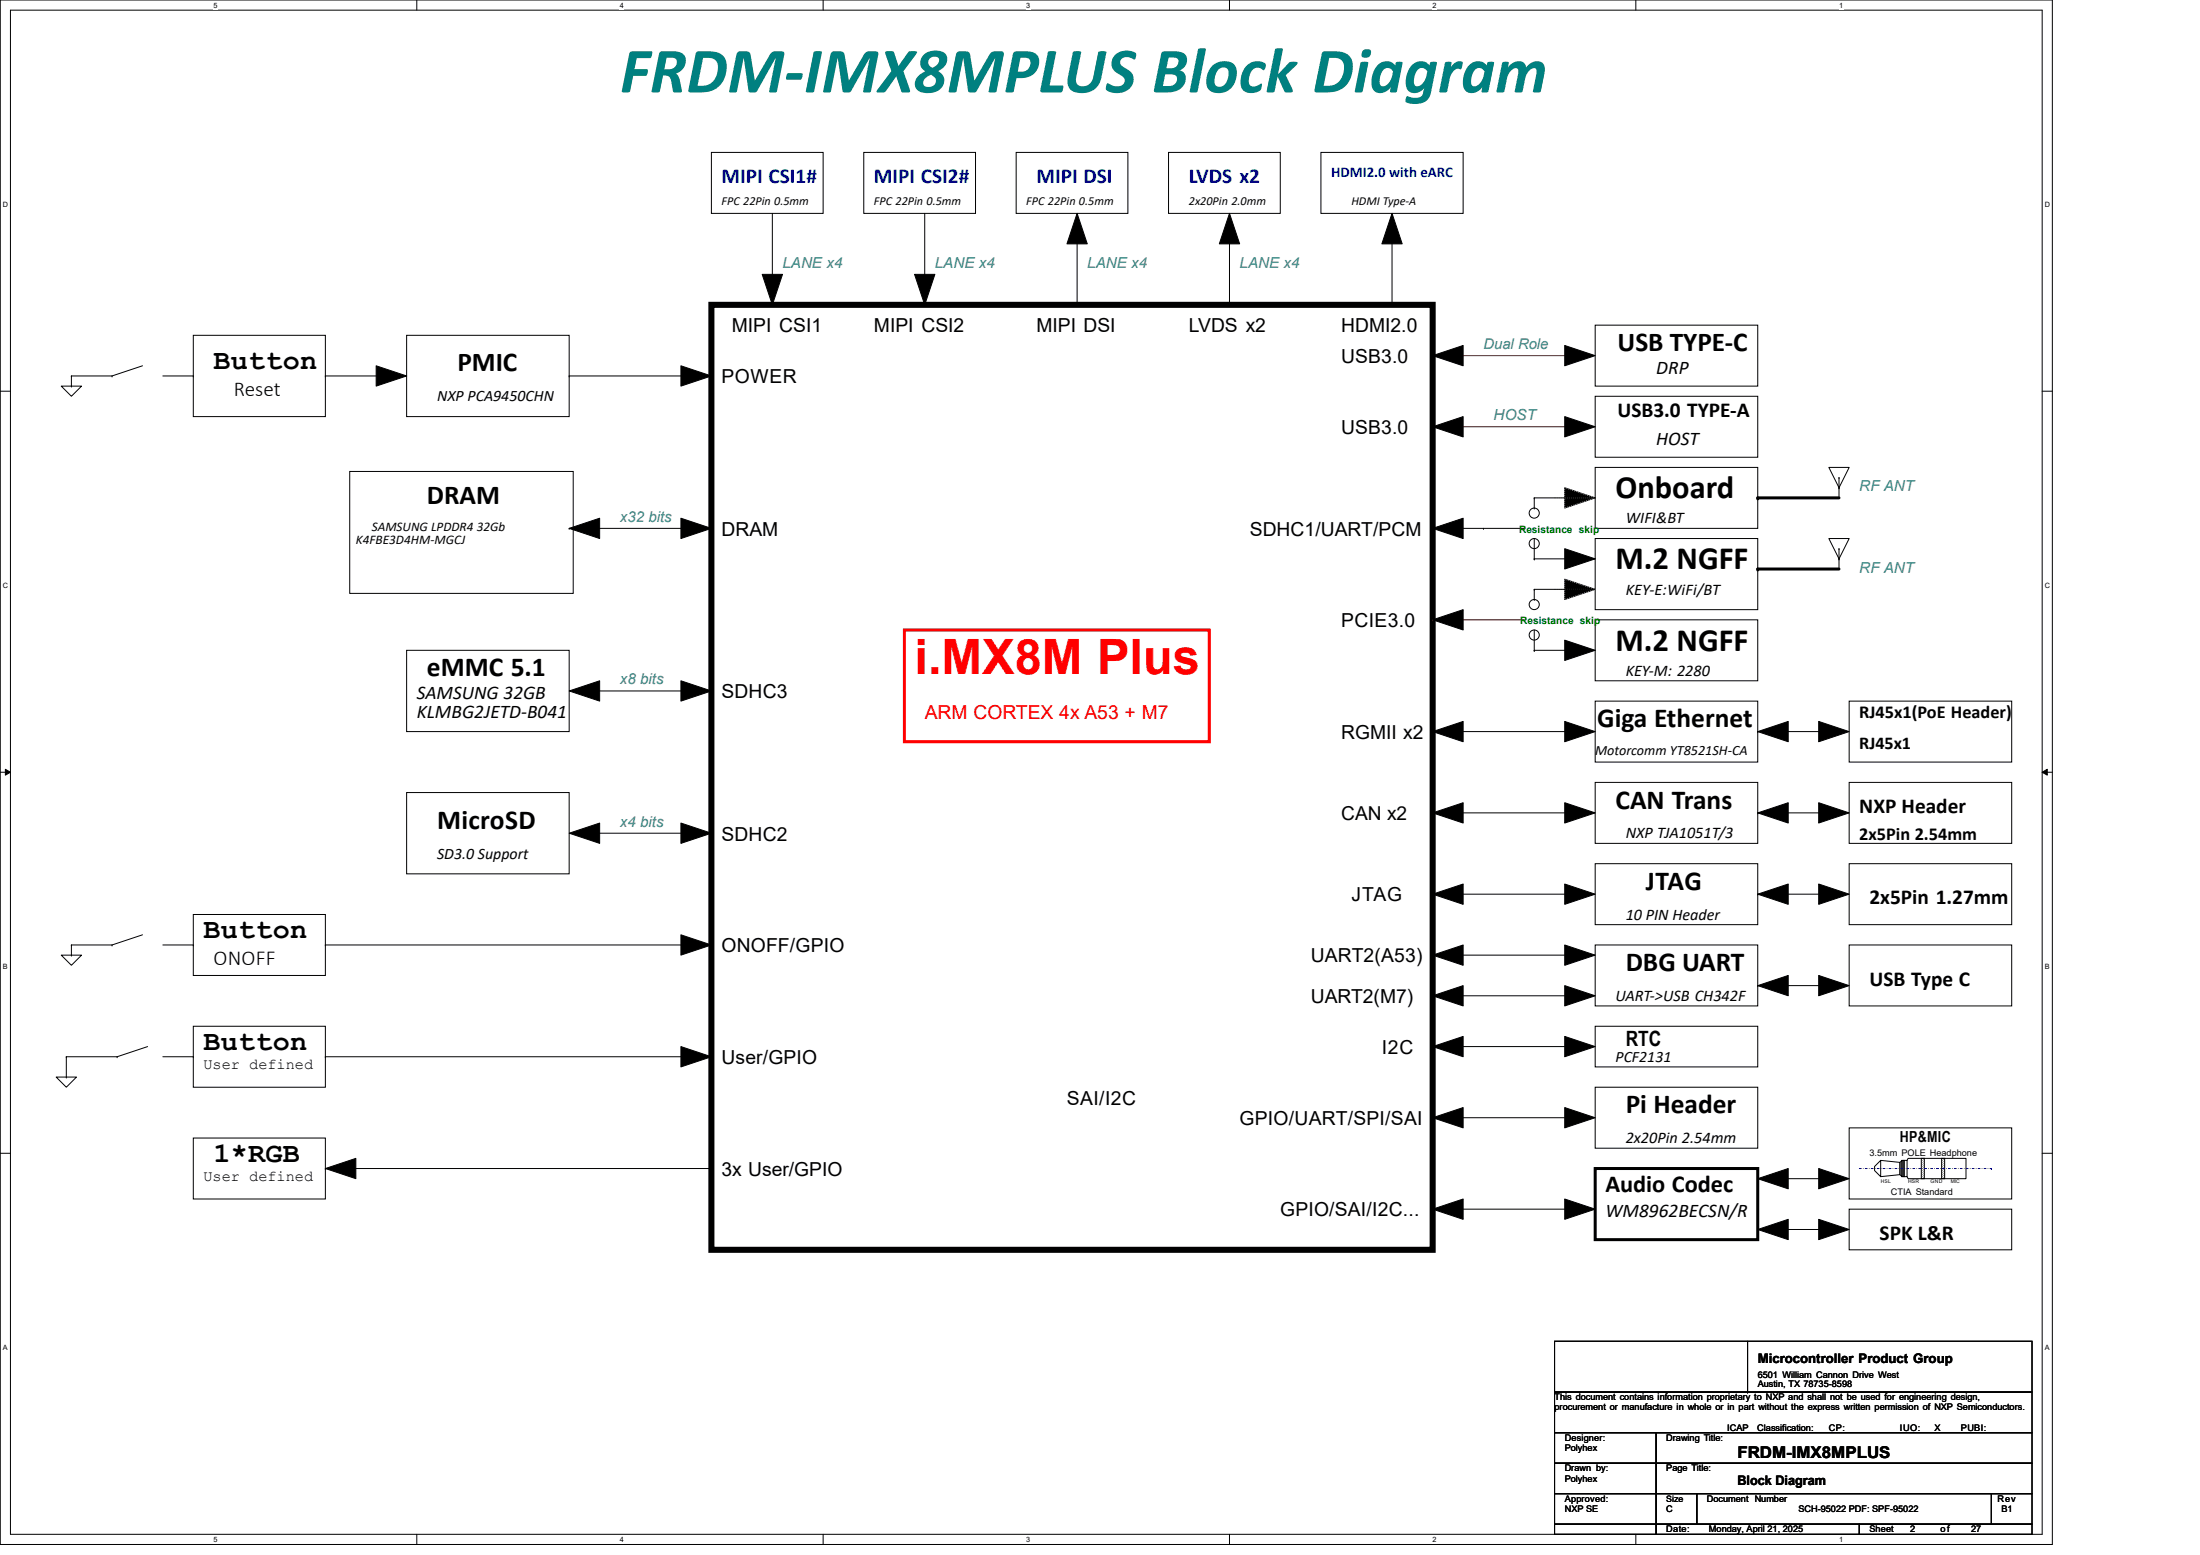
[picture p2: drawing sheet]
<svg xmlns="http://www.w3.org/2000/svg" width="297mm" height="210mm" viewBox="0 0 297 210" stroke-linecap="round" stroke-linejoin="round" font-family="sans-serif">
<path d="M0 0h277.1v208.5h-277.1zM1.4 1.4h274.3v205.7h-274.3z" fill="none" stroke="#000" stroke-width=".14"/>
<g fill="#fff">
<path d="M28.8 .1h.6v1.1h-.6z"/>
<path d="M28.8 207.3h.6v1h-.6z"/>
</g>
<path d="M56.3 0v1.4M56.3 207.1v1.4" fill="none" stroke="#000" stroke-width=".14"/>
<g fill="#fff">
<path d="M83.7 .1h.6v1.1h-.6z"/>
<path d="M83.7 207.3h.6v1h-.6z"/>
</g>
<path d="M111.1 0v1.4M111.1 207.1v1.4" fill="none" stroke="#000" stroke-width=".14"/>
<g fill="#fff">
<path d="M138.6 .1h.5v1.1h-.5z"/>
<path d="M138.6 207.3h.5v1h-.5z"/>
</g>
<path d="M166 0v1.4M166 207.1v1.4" fill="none" stroke="#000" stroke-width=".14"/>
<g fill="#fff">
<path d="M193.4 .1h.6v1.1h-.6z"/>
<path d="M193.4 207.3h.6v1h-.6z"/>
</g>
<path d="M220.9 0v1.4M220.9 207.1v1.4" fill="none" stroke="#000" stroke-width=".14"/>
<g fill="#fff">
<path d="M248.3 .1h.5v1.1h-.5z"/>
<path d="M248.3 207.3h.5v1.1h-.5z"/>
<path d="M.4 27.1h.7v1.1h-.7z"/>
<path d="M276.1 27.1h.7v1.1h-.7z"/>
<path d="M.4 78.5h.7v1.1h-.7z"/>
<path d="M276.1 78.5h.7v1.1h-.7z"/>
</g>
<path d="M0 52.8h1.4M275.7 52.8h1.4" fill="none" stroke="#000" stroke-width=".14"/>
<g fill="#fff">
<path d="M.4 130h.6v1.1h-.6z"/>
<path d="M276.1 130h.6v1.1h-.6z"/>
</g>
<path d="M0 104.2h1.4M.7 103.8l.7 .4-.7 .4zM275.7 104.2h1.4M275.7 104.2l.7-.4v.8z" fill="none" stroke="#000" stroke-width=".14"/>
<path d="M.7 103.8l.7 .4-.7 .4zM275.7 104.2l.7-.4v.8z" fill="#000"/>
<g fill="#fff">
<path d="M.4 181.4h.6v1.1h-.6z"/>
<path d="M276.1 181.4h.6v1.1h-.6z"/>
</g>
<g fill="none" stroke="#000" stroke-width=".14">
<path d="M96.1 20.6h15v8.2h-15zM102.9 37h2.8l-1.4 4.1zM104.3 28.8v12.3M116.6 20.6h15.1v8.2h-15.1zM123.5 37h2.7l-1.3 4.1zM124.9 28.8v12.3M137.2 20.6h15.1v8.2h-15.1zM145.4 28.8l1.4 4.1h-2.7zM145.4 28.8v12.3M157.8 20.6h15.1v8.2h-15.1zM166 28.8l1.4 4.1h-2.8zM166 28.8v12.3"/>
<path d="M178.3 20.6h19.2v8.2h-19.2zM187.9 28.8l1.4 4.1h-2.7zM187.9 28.8v12.3M8.3 52.1h2.7l-1.4 1.4zM9.6 50.7h.1M9.6 52.1h.1M9.6 50.7h5.5M9.6 50.7v1.4M15.1 50.7h.1M19.2 49.4l-4.1 1.3M22 50.7h4.1M26.1 45.3h17.8v10.9h-17.8z"/>
<path d="M26.1 50.7h.1M43.9 50.7h.1M43.9 50.7h11M50.8 49.4l4.1 1.3-4.1 1.4zM54.9 45.3h21.9v10.9h-21.9zM76.8 50.7h.1M76.8 50.7h19.3M91.9 49.4l4.2 1.3-4.2 1.4zM104.3 41.1h.1M124.9 41.1h.1M145.4 41.1h.1M166 41.1h.1"/>
<path d="M187.9 41.1h.1M193.4 48l4.1-1.4v2.8zM193.4 57.6l4.1-1.4v2.8zM211.3 46.6l4.1 1.4-4.1 1.4zM211.3 56.2l4.1 1.4-4.1 1.4zM215.4 53.5h21.9v8.2h-21.9zM215.4 43.9h21.9v8.2h-21.9zM47.2 63.6h30.2v16.5h-30.2zM76.8 71.3l4.2-1.3v2.7zM76.8 71.3h.1M76.8 71.3h17.9M91.9 70l4.2 1.3-4.2 1.4z"/>
<path d="M193.4 71.3l4.1-1.3v2.7zM194.4 71.3h11.4M200.3 71.3h.1M205.8 71.3h.1M207.2 68.6h.1M207.2 67.2h.1M207.2 75.4h.1M207.2 79.6h.1M207.2 67.2v1.4M207.2 72.7v2.7M207.2 79.6v1.3M207.2 67.2h8.2"/>
<path d="M207.2 75.4h8.2M207.2 79.6h8.2M211.3 74.1l4.1 1.3-4.1 1.4zM211.3 65.8l4.1 1.4-4.1 1.4zM211.3 78.2l4.1 1.4-4.1 1.3zM215.4 72.7h21.9v9.6h-21.9zM215.4 63.1h21.9v8.2h-21.9zM246.9 72.7h2.8l-1.4 2.7zM246.9 63.1h2.8l-1.4 2.7zM248.3 75.4h.1M248.3 65.8h.1M248.3 74.1h.1"/>
<path d="M248.3 64.5h.1M248.3 64.5v2.7M248.3 74.1v2.7M54.9 87.8h21.9v11h-21.9zM76.8 93.3l4.2-1.4v2.7zM78.2 93.3h.1M78.2 93.3h17.9M91.9 91.9l4.2 1.4-4.2 1.3zM193.4 98.8l4.1-1.4v2.7zM193.4 83.7l4.1-1.4v2.7zM196.2 98.8h16.4M196.2 98.8h.1"/>
<path d="M207.2 80.9h.1M207.2 87.8h.1M207.2 85v2.8M207.2 87.8h8.2M211.3 97.4l4.1 1.4-4.1 1.3zM211.3 86.4l4.1 1.4-4.1 1.4zM215.4 94.6h21.9v8.3h-21.9zM215.4 83.7h21.9v8.2h-21.9zM237.3 98.8h9.6M237.3 98.8h.1M237.3 98.8l4.1-1.4v2.7zM245.6 97.4l4.1 1.4-4.1 1.3z"/>
<path d="M249.7 94.6h21.9v8.3h-21.9zM54.9 107h21.9v11h-21.9zM76.8 112.5l4.2-1.4v2.7zM78.2 112.5h.1M78.2 112.5h17.9M91.9 111.1l4.2 1.4-4.2 1.3zM193.4 109.7l4.1-1.3v2.7zM196.2 109.7h16.4M196.2 109.7h.1M211.3 108.4l4.1 1.3-4.1 1.4zM211.3 119.3l4.1 1.4-4.1 1.4zM215.4 105.6h21.9v8.2h-21.9z"/>
<path d="M215.4 116.6h21.9v8.2h-21.9zM237.3 109.7h9.6M237.3 109.7h.1M237.3 109.7l4.1-1.3v2.7zM245.6 108.4l4.1 1.3-4.1 1.4zM245.6 119.3l4.1 1.4-4.1 1.4zM249.7 105.6h21.9v8.2h-21.9zM249.7 116.6h21.9v8.2h-21.9zM8.3 128.9h2.7l-1.4 1.4zM9.6 127.6h.1M9.6 127.6h5.5M9.6 128.9h.1"/>
<path d="M9.6 127.6v1.3M15.1 127.6h.1M19.2 126.2l-4.1 1.4M22 127.6h4.1M26.1 138.5h17.8v8.3h-17.8zM26.1 127.6h.1M26.1 123.4h17.8v8.3h-17.8zM43.9 127.6h.1M43.9 127.6h50.8M91.9 126.2l4.2 1.4-4.2 1.3zM193.4 120.7h.1M193.4 128.9h.1"/>
<path d="M193.4 134.4h.1M193.4 120.7h17.9M193.4 128.9h17.9M193.4 134.4h17.9M193.4 120.7l4.1-1.4v2.8zM193.4 128.9l4.1-1.3v2.7zM193.4 134.4l4.1-1.4v2.8zM211.3 127.6l4.1 1.3-4.1 1.4zM211.3 133l4.1 1.4-4.1 1.4zM211.3 139.9l4.1 1.4-4.1 1.3zM215.4 127.6h21.9v8.2h-21.9zM215.4 138.5h21.9v5.5h-21.9z"/>
<path d="M237.3 120.7h9.6M237.3 133h9.6M237.3 133h.1M237.3 120.7h.1M237.3 133l4.1-1.3v2.7zM237.3 120.7l4.1-1.4v2.8zM245.6 131.7l4.1 1.3-4.1 1.4zM249.7 127.6h21.9v8.2h-21.9zM0 155.7h1.4M7.6 145.4h2.7l-1.3 1.4zM9 145.4h.1M9 142.6v2.8"/>
<path d="M9 142.6h.1M9 142.6h6.8M15.8 142.6h.1M19.9 141.3l-4.1 1.3M22 142.6h4.1M26.1 153.6h17.8v8.2h-17.8zM26.1 142.6h.1M43.9 142.6h.1M43.9 142.6h50.8M43.9 157.7h.1M43.9 157.7h52.2M43.9 157.7l4.1-1.3v2.7z"/>
<path d="M91.9 141.3l4.2 1.3-4.2 1.4zM193.4 141.3h.1M193.4 150.9h.1M193.4 141.3h17.9M193.4 150.9h17.9M193.4 141.3l4.1-1.4v2.7zM193.4 150.9l4.1-1.4v2.7zM211.3 149.5l4.1 1.4-4.1 1.3zM215.4 146.8h21.9v8.2h-21.9zM237.3 159.1h9.6M237.3 159.1h.1M237.3 159.1l4.1-1.4v2.8z"/>
<path d="M245.6 157.7l4.1 1.4-4.1 1.4zM249.7 152.2h21.9v9.6h-21.9zM253.9 156.6v2.2l-.8-.8v-.5zM253.9 156.6l2.6 .3v1.7l-2.6 .2M256.8 156.6v2.2l-.3-.2v-1.7zM256.8 156.6h.3v2.2h-.3zM257.1 156.6h.4v2.2h-.4zM257.5 156.6l.1-.2h7.8v2.7h-7.8l-.1-.3M259.4 156.4h.4v2.7h-.4zM262.2 156.4h.4v2.7h-.4zM275.7 155.7h1.4M193.4 163.2h.1"/>
<path d="M193.4 163.2h17.9M193.4 163.2l4.1-1.4v2.8zM211.3 161.8l4.1 1.4-4.1 1.4zM237.3 166h9.6M237.3 166h.1M237.3 166l4.1-1.4v2.7zM245.6 164.6l4.1 1.4-4.1 1.3zM249.7 163.2h21.9v5.5h-21.9zM209.9 187.9h64.5v5.5h-64.5zM209.9 181.1h64.5v6.8h-64.5zM209.9 193.4h13.7v4.1h-13.7zM209.9 197.5h13.7v4.1h-13.7z"/>
<path d="M223.6 193.4h50.8v4.1h-50.8zM223.6 197.5h50.8v4.1h-50.8zM236 187.9h.1M236 181.1v6.8M209.9 201.6h13.7v4.1h-13.7zM209.9 205.7h13.7v1.4h-13.7zM223.6 201.6h5.5v4.1h-5.5zM223.6 205.7h27.4v1.4h-27.4zM229.1 201.6h39.8v4.1h-39.8zM251 205.7h23.4v1.4h-23.4zM268.9 201.6h5.5v4.1h-5.5z"/>
<circle cx="207.1" cy="69.3" r=".68"/>
<circle cx="207.1" cy="73.4" r=".68"/>
<circle cx="207.1" cy="85.7" r=".68"/>
<circle cx="207.1" cy="81.6" r=".68"/>
</g>
<path d="M96.1 41.1h97.3v127.6h-97.3z" fill="none" stroke="#ff8000" stroke-width=".14"/>
<g fill="#000">
<path d="M145.4 28.8l1.4 4.1h-2.7z" fill-rule="evenodd"/>
<path d="M166 28.8l1.4 4.1h-2.8z" fill-rule="evenodd"/>
<path d="M187.9 28.8l1.4 4.1h-2.7z" fill-rule="evenodd"/>
<path d="M50.8 49.4l4.1 1.3-4.1 1.4z" fill-rule="evenodd"/>
<path d="M91.9 49.4l4.2 1.3-4.2 1.4z" fill-rule="evenodd"/>
<path d="M102.9 37h2.8l-1.4 4.1z" fill-rule="evenodd"/>
<path d="M123.5 37h2.7l-1.3 4.1z" fill-rule="evenodd"/>
<path d="M193.4 48l4.1-1.4v2.8z" fill-rule="evenodd"/>
<path d="M193.4 57.6l4.1-1.4v2.8z" fill-rule="evenodd"/>
<path d="M211.3 46.6l4.1 1.4-4.1 1.4z" fill-rule="evenodd"/>
<path d="M211.3 56.2l4.1 1.4-4.1 1.4z" fill-rule="evenodd"/>
<path d="M76.8 71.3l4.2-1.3v2.7z" fill-rule="evenodd"/>
<path d="M91.9 70l4.2 1.3-4.2 1.4z" fill-rule="evenodd"/>
<path d="M193.4 71.3l4.1-1.3v2.7z" fill-rule="evenodd"/>
<path d="M211.3 74.1l4.1 1.3-4.1 1.4z" fill-rule="evenodd"/>
<path d="M211.3 65.8l4.1 1.4-4.1 1.4z" fill-rule="evenodd"/>
<path d="M211.3 78.2l4.1 1.4-4.1 1.3z" fill-rule="evenodd"/>
<path d="M76.8 93.3l4.2-1.4v2.7z" fill-rule="evenodd"/>
<path d="M91.9 91.9l4.2 1.4-4.2 1.3z" fill-rule="evenodd"/>
<path d="M193.4 98.8l4.1-1.4v2.7z" fill-rule="evenodd"/>
<path d="M193.4 83.7l4.1-1.4v2.7z" fill-rule="evenodd"/>
<path d="M211.3 97.4l4.1 1.4-4.1 1.3z" fill-rule="evenodd"/>
<path d="M211.3 86.4l4.1 1.4-4.1 1.4z" fill-rule="evenodd"/>
<path d="M237.3 98.8l4.1-1.4v2.7z" fill-rule="evenodd"/>
<path d="M245.6 97.4l4.1 1.4-4.1 1.3z" fill-rule="evenodd"/>
<path d="M76.8 112.5l4.2-1.4v2.7z" fill-rule="evenodd"/>
<path d="M91.9 111.1l4.2 1.4-4.2 1.3z" fill-rule="evenodd"/>
<path d="M193.4 109.7l4.1-1.3v2.7z" fill-rule="evenodd"/>
<path d="M211.3 108.4l4.1 1.3-4.1 1.4z" fill-rule="evenodd"/>
<path d="M237.3 109.7l4.1-1.3v2.7z" fill-rule="evenodd"/>
<path d="M245.6 108.4l4.1 1.3-4.1 1.4z" fill-rule="evenodd"/>
<path d="M91.9 126.2l4.2 1.4-4.2 1.3z" fill-rule="evenodd"/>
<path d="M193.4 120.7l4.1-1.4v2.8z" fill-rule="evenodd"/>
<path d="M193.4 128.9l4.1-1.3v2.7z" fill-rule="evenodd"/>
<path d="M193.4 134.4l4.1-1.4v2.8z" fill-rule="evenodd"/>
<path d="M211.3 119.3l4.1 1.4-4.1 1.4z" fill-rule="evenodd"/>
<path d="M211.3 127.6l4.1 1.3-4.1 1.4z" fill-rule="evenodd"/>
<path d="M211.3 133l4.1 1.4-4.1 1.4z" fill-rule="evenodd"/>
<path d="M237.3 133l4.1-1.3v2.7z" fill-rule="evenodd"/>
<path d="M237.3 120.7l4.1-1.4v2.8z" fill-rule="evenodd"/>
<path d="M245.6 131.7l4.1 1.3-4.1 1.4z" fill-rule="evenodd"/>
<path d="M245.6 119.3l4.1 1.4-4.1 1.4z" fill-rule="evenodd"/>
<path d="M43.9 157.7l4.1-1.3v2.7z" fill-rule="evenodd"/>
<path d="M91.9 141.3l4.2 1.3-4.2 1.4z" fill-rule="evenodd"/>
<path d="M193.4 141.3l4.1-1.4v2.7z" fill-rule="evenodd"/>
<path d="M193.4 150.9l4.1-1.4v2.7z" fill-rule="evenodd"/>
<path d="M211.3 139.9l4.1 1.4-4.1 1.3z" fill-rule="evenodd"/>
<path d="M211.3 149.5l4.1 1.4-4.1 1.3z" fill-rule="evenodd"/>
<path d="M237.3 159.1l4.1-1.4v2.8z" fill-rule="evenodd"/>
<path d="M245.6 157.7l4.1 1.4-4.1 1.4z" fill-rule="evenodd"/>
<path d="M193.4 163.2l4.1-1.4v2.8z" fill-rule="evenodd"/>
<path d="M211.3 161.8l4.1 1.4-4.1 1.4z" fill-rule="evenodd"/>
<path d="M237.3 166l4.1-1.4v2.7z" fill-rule="evenodd"/>
<path d="M245.6 164.6l4.1 1.4-4.1 1.3z" fill-rule="evenodd"/>
</g>
<path d="M193.4 48h.1M193.4 57.6h.1M193.4 48h17.9M193.4 57.6h17.9M193.4 83.7h.1M193.4 83.7h12.4" fill="none" stroke="#800000" stroke-width=".14"/>
<path d="M122.1 85h41.2v15.1h-41.2z" fill="none" stroke="#f00" stroke-width=".41"/>
<path d="M237.3 76.8h11M237.3 67.2h11M215.4 157.7h21.9v9.6h-21.9zM259.6 156.4v2.7M262.4 156.4v2.7" fill="none" stroke="#000" stroke-width=".41"/>
<g fill="#000">
<circle cx="237.3" cy="76.8" r=".2"/>
<circle cx="237.3" cy="67.2" r=".2"/>
</g>
<path d="M96.1 41.1h97.3v127.6h-97.3z" fill="none" stroke="#000" stroke-width=".82"/>
<path d="M209.9 67.2h.1M209.9 79.6h.1M211.3 65.8l4.1 1.4-4.1 1.4zM211.3 78.2l4.1 1.4-4.1 1.3zM215.4 67.2h-5.5M215.4 79.6h-5.5" fill="none" stroke="#c0c0c0" stroke-width=".14" stroke-dasharray="0 .3"/>
<path d="M256.9 156.6v2.2" fill="none" stroke="#000" stroke-width=".27"/>
<path d="M251 157.7h17.9M268.9 157.7h.1" fill="none" stroke="#0000a0" stroke-width=".14" stroke-dasharray=".3 .3 0 .3"/>
<text font-size="8.8" fill="#008080" x="83.7" y="12.5">FRDM-IMX8MPLUS Block Diagram</text>
<text font-size="6.6" fill="#f00" x="123.5" y="91">i.MX8M Plus</text>
<g font-size="4.4">
<text x="218.1" y="67.3">Onboard</text>
<text x="218.1" y="76.9">M.2 NGFF</text>
<text x="218.1" y="87.8">M.2 NGFF</text>
</g>
<g font-size="3.8">
<text x="28.8" y="49.8">Button</text>
<text x="27.5" y="126.6">Button</text>
<text x="27.5" y="141.7">Button</text>
<text x="28.8" y="156.8">1*RGB</text>
</g>
<g font-size="3.7">
<text x="218.4" y="47.4">USB TYPE-C</text>
<text x="61.8" y="50.1">PMIC</text>
<text x="57.6" y="68">DRAM</text>
<text x="57.6" y="91.3">eMMC 5.1</text>
<text x="215.7" y="98.2">Giga Ethernet</text>
<text x="59" y="111.9">MicroSD</text>
<text x="218.1" y="109.1">CAN Trans</text>
<text x="222.2" y="120.1">JTAG</text>
<text x="219.5" y="131.1">DBG UART</text>
<text x="219.5" y="150.3">Pi Header</text>
</g>
<text font-size="3.3" x="216.8" y="160.9">Audio Codec</text>
<g font-size="2.9" fill="#00f">
<text x="97.4" y="24.7">MIPI CSI1#</text>
<text x="118" y="24.7">MIPI CSI2#</text>
<text x="139.9" y="24.7">MIPI DSI</text>
<text x="160.5" y="24.7">LVDS x2</text>
</g>
<g font-size="2.9">
<text x="218.4" y="56.2">USB3.0 TYPE-A</text>
<text x="251" y="109.7">NXP Header</text>
<text x="252.4" y="122.1">2x5Pin 1.27mm</text>
<text x="28.8" y="130.3">ONOFF</text>
<text x="252.4" y="133">USB Type C</text>
<text x="253.8" y="167.3">SPK L&amp;R</text>
</g>
<g font-size="2.8">
<text x="31.6" y="53.5">Reset</text>
<text x="219.5" y="141.2">RTC</text>
</g>
<g font-size="2.6">
<text x="98.8" y="44.9">MIPI CSI1</text>
<text x="118" y="44.9">MIPI CSI2</text>
<text x="139.9" y="44.9">MIPI DSI</text>
<text x="160.5" y="44.9">LVDS x2</text>
<text x="181.1" y="44.9">HDMI2.0</text>
<text x="97.4" y="51.7">POWER</text>
<text x="181.1" y="49">USB3.0</text>
<text x="223.6" y="50.5">DRP</text>
<text x="181.1" y="58.6">USB3.0</text>
<text x="223.6" y="60.1">HOST</text>
<text x="97.4" y="72.3">DRAM</text>
<text x="168.7" y="72.3">SDHC1/UART/PCM</text>
<text x="181.1" y="84.7">PCIE3.0</text>
<text x="56.3" y="94.4">SAMSUNG 32GB</text>
<text x="97.4" y="94.3">SDHC3</text>
<text x="56.3" y="97">KLMBG2JETD-B041</text>
<text x="181.1" y="99.7">RGMII x2</text>
<text x="97.4" y="113.5">SDHC2</text>
<text x="181.1" y="110.7">CAN x2</text>
<text x="182.5" y="121.7">JTAG</text>
<text x="97.4" y="128.5">ONOFF/GPIO</text>
<text x="177" y="129.9">UART2(A53)</text>
<text x="177" y="135.4">UART2(M7)</text>
<text x="97.4" y="143.6">User/GPIO</text>
<text x="186.6" y="142.3">I2C</text>
<text x="144.1" y="149.1">SAI/I2C</text>
<text x="167.4" y="151.9">GPIO/UART/SPI/SAI</text>
<text x="97.4" y="158.7">3x User/GPIO</text>
<text x="172.9" y="164.2">GPIO/SAI/I2C...</text>
<text x="216.8" y="164.3">WM8962BECSN/R</text>
</g>
<text font-size="2.6" fill="#f00" x="124.9" y="97">ARM CORTEX 4x A53 + M7</text>
<g font-size="2.5">
<text x="251" y="97">RJ45x1(PoE Header)</text>
<text x="251" y="113.4">2x5Pin 2.54mm</text>
</g>
<text font-size="2.4" x="251" y="101.1">RJ45x1</text>
<g font-size="2.2">
<text x="219.5" y="70.7">WIFI&amp;BT</text>
<text x="219.5" y="80.3">KEY-E:WiFi/BT</text>
<text x="219.5" y="91.2">KEY-M: 2280</text>
<text x="219.5" y="113.2">NXP TJA1051T/3</text>
<text x="219.5" y="124.2">10 PIN Header</text>
<text x="218.1" y="135.1">UART-&gt;USB CH342F</text>
<text x="219.5" y="154.3">2x20Pin 2.54mm</text>
<text x="234.6" y="196.7">FRDM-IMX8MPLUS</text>
</g>
<g font-size="2.1">
<text x="59" y="54.2">NXP PCA9450CHN</text>
<text x="59" y="115.9">SD3.0 Support</text>
<text x="218.1" y="143.3">PCF2131</text>
<text x="27.5" y="144.4">User defined</text>
<text x="256.5" y="154.2">HP&amp;MIC</text>
<text x="27.5" y="159.4">User defined</text>
</g>
<g font-size="2.1" fill="#408080">
<text x="201.7" y="56.7">HOST</text>
<text x="251" y="66.3">RF ANT</text>
<text x="251" y="77.3">RF ANT</text>
</g>
<text font-size="2" fill="#00f" x="179.7" y="23.9">HDMI2.0 with eARC</text>
<g font-size="2" fill="#408080">
<text x="105.7" y="36.1">LANE x4</text>
<text x="126.2" y="36.1">LANE x4</text>
<text x="146.8" y="36.1">LANE x4</text>
<text x="167.4" y="36.1">LANE x4</text>
<text x="200.3" y="47.1">Dual Role</text>
<text x="83.7" y="70.4">x32 bits</text>
<text x="83.7" y="92.4">x8 bits</text>
<text x="83.7" y="111.6">x4 bits</text>
</g>
<text font-size="1.9" x="215.4" y="101.9">Motorcomm YT8521SH-CA</text>
<g font-size="1.8">
<text x="50.2" y="71.6">SAMSUNG LPDDR4 32Gb</text>
<text x="48" y="73.4">K4FBE3D4HM-MGCJ</text>
<text x="237.3" y="184">Microcontroller Product Group</text>
<text x="234.6" y="200.5">Block Diagram</text>
</g>
<g font-size="1.6">
<text x="97.4" y="27.6">FPC 22Pin 0.5mm</text>
<text x="118" y="27.6">FPC 22Pin 0.5mm</text>
<text x="138.6" y="27.6">FPC 22Pin 0.5mm</text>
<text x="160.5" y="27.6">2x20Pin 2.0mm</text>
<text x="182.5" y="27.6">HDMI Type-A</text>
</g>
<g font-size="1.4" fill="#008000">
<text x="205.1" y="71.9">Resistance skip</text>
<text x="205.2" y="84.3">Resistance skip</text>
</g>
<g font-size="1.2">
<text x="252.4" y="156.1">3.5mm POLE Headphone</text>
<text x="255.3" y="161.3">CTIA Standard</text>
<text x="237.3" y="186">6501 William Cannon Drive West</text>
<text x="209.9" y="189">This document contains information proprietary to NXP and shall not be used for engineering design,</text>
<text x="209.9" y="190.4">procurement or manufacture in whole or in part without the express written permission of NXP Semiconductors.</text>
<text x="237.3" y="187.3">Austin, TX 78735-8598</text>
<text x="211.3" y="194.5">Designer:</text>
<text x="211.3" y="195.9">Polyhex</text>
<text x="225" y="194.5">Drawing Title:</text>
<text x="233.2" y="193.1">ICAP</text>
<text x="237.3" y="193.1">Classification:</text>
<text x="246.9" y="193.1">CP:</text>
<text x="250.4" y="193.1">____</text>
<text x="256.5" y="193.1">IUO:</text>
<text x="261.2" y="193.1">X</text>
<text x="264.8" y="193.1">PUBI: ____</text>
<text x="211.3" y="202.7">Approved:</text>
<text x="211.3" y="198.6">Drawn by:</text>
<text x="211.3" y="200">Polyhex</text>
<text x="225" y="198.6">Page Title:</text>
<text x="225" y="202.7">Size</text>
<text x="230.5" y="202.7">Document Number</text>
<text x="269.7" y="202.7">Rev</text>
<text x="211.3" y="204.1">NXP SE</text>
<text x="225" y="206.8">Date:</text>
<text x="225" y="204.1">C</text>
<text x="230.7" y="206.8">Monday, April 21, 2025</text>
<text x="242.8" y="204.1">SCH-95022 PDF: SPF-95022</text>
<text x="252.4" y="206.8">Sheet</text>
<text x="257.9" y="206.8">2</text>
<text x="262" y="206.8">of</text>
<text x="266.1" y="206.8">27</text>
<text x="270.2" y="204.1">B1</text>
</g>
<g font-size="1">
<text x="28.8" y="1">5</text>
<text x="83.7" y="1">4</text>
<text x="138.6" y="1">3</text>
<text x="193.4" y="1">2</text>
<text x="248.3" y="1">1</text>
<text x=".4" y="28">D</text>
<text x="276.1" y="28">D</text>
<text x=".4" y="79.4">C</text>
<text x="276.1" y="79.4">C</text>
<text x=".4" y="130.8">B</text>
<text x="276.1" y="130.8">B</text>
<text x=".4" y="182.3">A</text>
<text x="276.1" y="182.3">A</text>
<text x="28.8" y="208.1">5</text>
<text x="83.7" y="208.1">4</text>
<text x="138.6" y="208.1">3</text>
<text x="193.4" y="208.1">2</text>
<text x="248.3" y="208.1">1</text>
</g>
<g font-size=".7">
<text x="253.9" y="159.7">HSL</text>
<text x="257.6" y="159.7">HSR</text>
<text x="260.6" y="159.7">GND</text>
<text x="263.4" y="159.7">MIC</text>
</g>
</svg>
